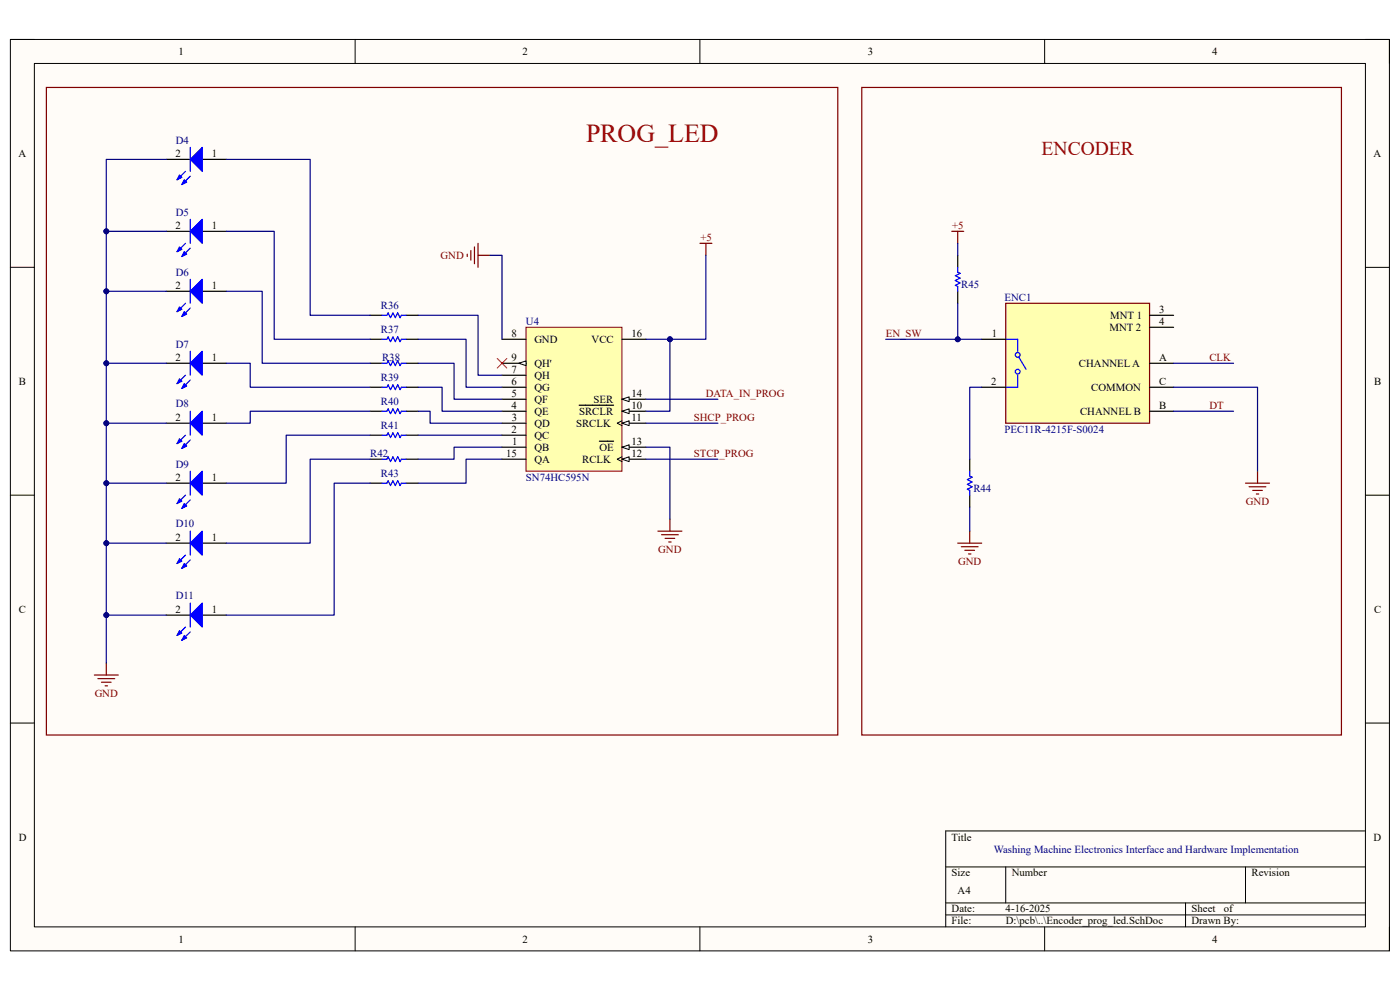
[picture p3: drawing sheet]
<svg xmlns="http://www.w3.org/2000/svg" width="297mm" height="210mm" viewBox="0 0 297 210" stroke-linecap="round" stroke-linejoin="round" font-family="sans-serif">
<path d="M2.2 8.4h292.6v193.3h-292.6z" fill-rule="evenodd" fill="#fffcf8"/>
<path d="M2.2 8.4h292.6v193.3h-292.6z" fill="none" stroke="#000" stroke-width=".21"/>
<path d="M7.3 13.5h282.4v183.1h-282.4z" fill-rule="evenodd" fill="#fffcf8"/>
<g fill="none" stroke="#000" stroke-width=".21">
<path d="M2.2 8.4h5.1M7.3 13.5h282.4v183.1h-282.4zM75.3 8.4v5.1M148.5 8.4v5.1M221.6 8.4v5.1M289.7 8.4h5.1v5.1M2.2 56.7h5.1M289.7 56.7h5.1M2.2 105h5.1M289.7 105.1h5.1M2.2 153.4h5.1M289.7 153.4h5.1"/>
<path d="M289.7 176.3h-89.1v20.3M75.3 196.6v5.1M148.5 196.6v5.1M200.6 183.9h89.1M200.6 191.5h89.1M200.6 194.1h89.1M213.4 183.9v7.6M221.6 196.6v5.1M251.5 191.5v5.1M264.2 183.9v7.6M294.8 196.6v5.1"/>
</g>
<path d="M111.6 69.4h20.3v30.6h-20.3z" fill-rule="evenodd" fill="#ffffb0"/>
<path d="M111.6 69.4h20.3v30.6h-20.3z" fill="none" stroke="#800000" stroke-width=".21"/>
<path d="M106.5 94.9h5.1M131.9 87.2h5.1" fill="none" stroke="#000" stroke-width=".25"/>
<path d="M131.9 87.2l1.6-.5v1z" fill="#f8fcff"/>
<path d="M131.9 87.2l1.6-.5v1z" fill="none" stroke="#000" stroke-width=".21"/>
<path d="M122.9 86h7.3M131.9 89.8h5.1" fill="none" stroke="#000" stroke-width=".25"/>
<path d="M131.9 89.8l1.6-.5v1z" fill="#f8fcff"/>
<path d="M131.9 89.8l1.6-.5v1zM131.9 89.3l-1 .5 1 .5" fill="none" stroke="#000" stroke-width=".21"/>
<path d="M131.9 97.4h5.1" fill="none" stroke="#000" stroke-width=".25"/>
<path d="M131.9 97.4l1.6-.5v1z" fill="#f8fcff"/>
<path d="M131.9 97.4l1.6-.5v1zM131.9 96.9l-1 .5 1 .5" fill="none" stroke="#000" stroke-width=".21"/>
<path d="M131.9 94.9h5.1" fill="none" stroke="#000" stroke-width=".25"/>
<path d="M131.9 94.9l1.6-.5v1z" fill="#f8fcff"/>
<path d="M131.9 94.9l1.6-.5v1z" fill="none" stroke="#000" stroke-width=".21"/>
<path d="M127.2 93.6h3M131.9 84.7h5.1" fill="none" stroke="#000" stroke-width=".25"/>
<path d="M131.9 84.7l1.6-.5v1z" fill="#f8fcff"/>
<path d="M131.9 84.7l1.6-.5v1z" fill="none" stroke="#000" stroke-width=".21"/>
<path d="M106.5 72h5.1M106.5 79.6h5.1M106.5 77.1h5.1M131.9 72h5.1M106.5 97.4h5.1M106.5 92.3h5.1M106.5 89.8h5.1M106.5 87.2h5.1M106.5 84.7h5.1M106.5 82.1h5.1" fill="none" stroke="#000" stroke-width=".25"/>
<path d="M110.1 77.1l1.5-.5v1z" fill="#f8fcff"/>
<path d="M110.1 77.1l1.5-.5v1z" fill="none" stroke="#000" stroke-width=".21"/>
<g fill="none" stroke="#000" stroke-width=".25">
<path d="M35.3 33.8h5.1M42.9 33.8h5.1M78.5 77.1h2.6M78.5 72h2.6M78.5 66.9h2.6M86.2 77.1h2.5M86.2 72h2.5M86.2 66.9h2.5M78.5 97.4h2.6M78.5 92.3h2.6M78.5 82.1h2.6M78.5 87.2h2.6"/>
<path d="M86.2 97.4h2.5M86.2 92.3h2.5M86.2 82.1h2.5M86.2 87.2h2.5M78.5 102.5h2.6M86.2 102.5h2.5"/>
</g>
<path d="M81.1 77.1h1l.2-.5 .5 1 .6-1 .5 1 .5-1 .5 1 .2-.5h1.1M81.1 72h1l.2-.5 .5 1 .6-1 .5 1 .5-1 .5 1 .2-.5h1.1M81.1 66.9h1l.2-.5 .5 1 .6-1 .5 1 .5-1 .5 1 .2-.5h1.1M81.1 82.1h1l.2-.5 .5 1.1 .6-1.1 .5 1.1 .5-1.1 .5 1.1 .2-.6h1.1M81.1 97.4h1l.2-.5 .5 1 .6-1 .5 1 .5-1 .5 1 .2-.5h1.1M81.1 92.3h1l.2-.5 .5 1 .6-1 .5 1 .5-1 .5 1 .2-.5h1.1M81.1 87.2h1l.2-.5 .5 1 .6-1 .5 1 .5-1 .5 1 .2-.5h1.1M81.1 102.5h1l.2-.5 .5 1 .6-1 .5 1 .5-1 .5 1 .2-.5h1.1" fill="none" stroke="#00f" stroke-width=".25"/>
<path d="M99.1 53.9v.5M99.9 53.1v2.1M100.7 52.4v3.5M101.4 51.6v5.1M101.4 54.2h2.6M148.5 51.6h2.5M149.8 51.6v2.6M139.6 112.7h5.1M140.3 113.4h3.6M141.1 114.2h2M141.9 115h.5M142.1 110.1v2.6" fill="none" stroke="#800000" stroke-width=".25"/>
<path d="M105.5 76l2 2.1M107.5 76l-2 2.1" fill="none" stroke="#f00" stroke-width=".21"/>
<path d="M40.4 33.8l2.5-2.5v5.1z" fill="#00f"/>
<path d="M39.3 36.4l-1.7 1.7M40.4 33.8l2.5-2.5v5.1zM40.4 37.4l-1.8 1.8" fill="none" stroke="#00f" stroke-width=".25"/>
<path d="M38.1 37.1l.5 .5-1 .5z" fill="#00f"/>
<path d="M38.1 37.1l.5 .5-1 .5z" fill="none" stroke="#00f" stroke-width=".25"/>
<path d="M39.1 38.1l.5 .5-1 .6z" fill="#00f"/>
<path d="M39.1 38.1l.5 .5-1 .6zM40.4 31.3v5.1" fill="none" stroke="#00f" stroke-width=".25"/>
<path d="M35.3 49.1h5.1M42.9 49.1h5.1" fill="none" stroke="#000" stroke-width=".25"/>
<path d="M40.4 49.1l2.5-2.6v5.1z" fill="#00f"/>
<path d="M39.3 51.6l-1.7 1.8M40.4 49.1l2.5-2.6v5.1zM40.4 52.6l-1.8 1.8" fill="none" stroke="#00f" stroke-width=".25"/>
<path d="M38.1 52.4l.5 .5-1 .5z" fill="#00f"/>
<path d="M38.1 52.4l.5 .5-1 .5z" fill="none" stroke="#00f" stroke-width=".25"/>
<path d="M39.1 53.4l.5 .5-1 .5z" fill="#00f"/>
<path d="M39.1 53.4l.5 .5-1 .5zM40.4 46.5v5.1" fill="none" stroke="#00f" stroke-width=".25"/>
<path d="M35.3 61.8h5.1M42.9 61.8h5.1" fill="none" stroke="#000" stroke-width=".25"/>
<path d="M40.4 61.8l2.5-2.5v5z" fill="#00f"/>
<path d="M39.3 64.3l-1.7 1.8M40.4 61.8l2.5-2.5v5zM40.4 65.4l-1.8 1.7" fill="none" stroke="#00f" stroke-width=".25"/>
<path d="M38.1 65.1l.5 .5-1 .5z" fill="#00f"/>
<path d="M38.1 65.1l.5 .5-1 .5z" fill="none" stroke="#00f" stroke-width=".25"/>
<path d="M39.1 66.1l.5 .5-1 .5z" fill="#00f"/>
<path d="M40.4 59.3v5M39.1 66.1l.5 .5-1 .5z" fill="none" stroke="#00f" stroke-width=".25"/>
<path d="M35.3 77.1h5.1M42.9 77.1h5.1" fill="none" stroke="#000" stroke-width=".25"/>
<path d="M40.4 77.1l2.5-2.6v5.1z" fill="#00f"/>
<path d="M39.3 79.6l-1.7 1.8M40.4 77.1l2.5-2.6v5.1zM40.4 80.6l-1.8 1.8" fill="none" stroke="#00f" stroke-width=".25"/>
<path d="M38.1 80.4l.5 .5-1 .5z" fill="#00f"/>
<path d="M38.1 80.4l.5 .5-1 .5z" fill="none" stroke="#00f" stroke-width=".25"/>
<path d="M39.1 81.4l.5 .5-1 .5z" fill="#00f"/>
<path d="M40.4 74.5v5.1M39.1 81.4l.5 .5-1 .5z" fill="none" stroke="#00f" stroke-width=".25"/>
<path d="M35.3 89.8h5.1M42.9 89.8h5.1" fill="none" stroke="#000" stroke-width=".25"/>
<path d="M40.4 89.8l2.5-2.6v5.1z" fill="#00f"/>
<path d="M39.3 92.3l-1.7 1.8M40.4 89.8l2.5-2.6v5.1zM40.4 93.3l-1.8 1.8" fill="none" stroke="#00f" stroke-width=".25"/>
<path d="M38.1 93.1l.5 .5-1 .5z" fill="#00f"/>
<path d="M38.1 93.1l.5 .5-1 .5z" fill="none" stroke="#00f" stroke-width=".25"/>
<path d="M39.1 94.1l.5 .5-1 .5z" fill="#00f"/>
<path d="M39.1 94.1l.5 .5-1 .5zM40.4 87.2v5.1" fill="none" stroke="#00f" stroke-width=".25"/>
<path d="M35.3 102.5h5.1M42.9 102.5h5.1" fill="none" stroke="#000" stroke-width=".25"/>
<path d="M40.4 102.5l2.5-2.5v5z" fill="#00f"/>
<path d="M39.3 105l-1.7 1.8M40.4 102.5l2.5-2.5v5zM40.4 106.1l-1.8 1.7" fill="none" stroke="#00f" stroke-width=".25"/>
<path d="M38.1 105.8l.5 .5-1 .5z" fill="#00f"/>
<path d="M38.1 105.8l.5 .5-1 .5z" fill="none" stroke="#00f" stroke-width=".25"/>
<path d="M39.1 106.8l.5 .5-1 .5z" fill="#00f"/>
<path d="M40.4 100v5M39.1 106.8l.5 .5-1 .5z" fill="none" stroke="#00f" stroke-width=".25"/>
<path d="M35.3 115.2h5.1M42.9 115.2h5.1" fill="none" stroke="#000" stroke-width=".25"/>
<path d="M42.9 112.7v5.1l-2.5-2.6z" fill="#00f"/>
<path d="M39.3 117.8l-1.7 1.7M40.4 118.8l-1.8 1.8M42.9 112.7v5.1l-2.5-2.6z" fill="none" stroke="#00f" stroke-width=".25"/>
<path d="M38.1 118.5l.5 .5-1 .5z" fill="#00f"/>
<path d="M38.1 118.5l.5 .5-1 .5z" fill="none" stroke="#00f" stroke-width=".25"/>
<path d="M39.1 119.5l.5 .6-1 .5z" fill="#00f"/>
<path d="M39.1 119.5l.5 .6-1 .5zM40.4 112.7v5.1" fill="none" stroke="#00f" stroke-width=".25"/>
<path d="M35.3 130.5h5.1M42.9 130.5h5.1" fill="none" stroke="#000" stroke-width=".25"/>
<path d="M40.4 130.5l2.5-2.6v5.1z" fill="#00f"/>
<path d="M39.3 133l-1.7 1.8M40.4 130.5l2.5-2.6v5.1zM40.4 134l-1.8 1.8" fill="none" stroke="#00f" stroke-width=".25"/>
<path d="M38.1 133.8l.5 .5-1 .5z" fill="#00f"/>
<path d="M38.1 133.8l.5 .5-1 .5z" fill="none" stroke="#00f" stroke-width=".25"/>
<path d="M39.1 134.8l.5 .5-1 .5z" fill="#00f"/>
<path d="M39.1 134.8l.5 .5-1 .5zM40.4 127.9v5.1" fill="none" stroke="#00f" stroke-width=".25"/>
<path d="M9.8 18.6h167.9v137.3h-167.9zM20 143.2h5.1M20.8 144h3.5M21.5 144.7h2.1M22.3 145.5h.5M22.6 140.7v2.5" fill="none" stroke="#800000" stroke-width=".25"/>
<path d="M213.4 64.3h30.5v25.5h-30.5z" fill-rule="evenodd" fill="#ffffb0"/>
<g fill="none" stroke="#800000" stroke-width=".25">
<path d="M201.9 49.1h2.5M203.2 49.1v2.5M213.4 64.3h30.5v25.5h-30.5zM266.8 100v2.5M203.2 115.2h5.1M203.9 116h3.6M204.7 116.7h2M205.5 117.5h.5M205.7 112.7v2.5M264.2 102.5h5.1M265 103.3h3.6M265.8 104h2"/>
<path d="M266.5 104.8h.5"/>
</g>
<g fill="none" stroke="#00f" stroke-width=".25">
<path d="M203.2 56.7v1l.5 .3-1 .5 1 .5-1 .5 1 .5-1 .5 .5 .3v1M213.4 72h2.5v2.5M215.9 79.6v2.5h-2.5M216.2 75.8l1.5 2.5M205.7 100v1l.5 .2-1 .5 1 .5-1 .6 1 .5-1 .5 .5 .2v1.1"/>
<circle cx="215.9" cy="75.3" r=".51"/>
<circle cx="215.9" cy="78.8" r=".51"/>
</g>
<path d="M203.2 54.2v2.5M203.2 61.8v2.5M208.3 72h5.1M243.9 66.9h5.1M243.9 69.4h5.1M243.9 77.1h5.1M205.7 97.4v2.6M208.3 82.1h5.1M243.9 82.1h5.1M243.9 87.2h5.1M205.7 105.1v2.5" fill="none" stroke="#000" stroke-width=".25"/>
<path d="M149.8 54.2v17.8h-12.8M88.7 66.9h12.7v12.7h5.1M88.7 72h10.2v10.1h7.6M88.7 77.1h7.6v7.6h10.2M88.7 82.1h5.1v5.1h12.7M88.7 87.2h2.5v2.6h15.3M88.7 92.3h17.8M106.5 94.9h-10.2v2.5h-7.6M106.5 97.4h-7.6v5.1h-10.2" fill="none" stroke="#000080" stroke-width=".25"/>
<circle cx="142.1" cy="72" r=".51" fill="#000080"/>
<circle cx="142.1" cy="72" r=".51" fill="none" stroke="#000080" stroke-width=".21"/>
<path d="M104 54.2h2.5v17.8M142.1 72v15.2h-5.1M137 94.9h5.1v15.2M137 97.4h15.3M137 89.8h15.3" fill="none" stroke="#000080" stroke-width=".25"/>
<circle cx="142.1" cy="72" r=".51" fill="#000080"/>
<circle cx="142.1" cy="72" r=".51" fill="none" stroke="#000080" stroke-width=".21"/>
<path d="M35.3 33.8h-12.7v106.9M48 33.8h17.8v33.1h12.7M48 49.1h10.2v22.9h20.3M48 61.8h7.6v15.3h22.9M48 77.1h5.1v5h25.4M78.5 87.2h-25.4v2.6h-5.1M78.5 92.3h-17.8v10.2h-12.7M78.5 97.4h-12.7v17.8h-17.8M137 84.7h15.3M78.5 102.5h-7.6v28h-22.9" fill="none" stroke="#000080" stroke-width=".25"/>
<circle cx="22.6" cy="49.1" r=".51" fill="#000080"/>
<circle cx="22.6" cy="49.1" r=".51" fill="none" stroke="#000080" stroke-width=".21"/>
<circle cx="22.6" cy="61.8" r=".51" fill="#000080"/>
<circle cx="22.6" cy="61.8" r=".51" fill="none" stroke="#000080" stroke-width=".21"/>
<circle cx="22.6" cy="77.1" r=".51" fill="#000080"/>
<circle cx="22.6" cy="77.1" r=".51" fill="none" stroke="#000080" stroke-width=".21"/>
<circle cx="22.6" cy="89.8" r=".51" fill="#000080"/>
<circle cx="22.6" cy="89.8" r=".51" fill="none" stroke="#000080" stroke-width=".21"/>
<circle cx="22.6" cy="102.5" r=".51" fill="#000080"/>
<circle cx="22.6" cy="102.5" r=".51" fill="none" stroke="#000080" stroke-width=".21"/>
<circle cx="22.6" cy="115.2" r=".51" fill="#000080"/>
<circle cx="22.6" cy="115.2" r=".51" fill="none" stroke="#000080" stroke-width=".21"/>
<circle cx="22.6" cy="130.5" r=".51" fill="#000080"/>
<circle cx="22.6" cy="130.5" r=".51" fill="none" stroke="#000080" stroke-width=".21"/>
<path d="M22.6 130.5h12.7" fill="none" stroke="#000080" stroke-width=".25"/>
<circle cx="22.6" cy="130.5" r=".51" fill="#000080"/>
<circle cx="22.6" cy="130.5" r=".51" fill="none" stroke="#000080" stroke-width=".21"/>
<path d="M22.6 115.2h12.7" fill="none" stroke="#000080" stroke-width=".25"/>
<circle cx="22.6" cy="115.2" r=".51" fill="#000080"/>
<circle cx="22.6" cy="115.2" r=".51" fill="none" stroke="#000080" stroke-width=".21"/>
<path d="M22.6 102.5h12.7" fill="none" stroke="#000080" stroke-width=".25"/>
<circle cx="22.6" cy="102.5" r=".51" fill="#000080"/>
<circle cx="22.6" cy="102.5" r=".51" fill="none" stroke="#000080" stroke-width=".21"/>
<path d="M22.6 89.8h12.7" fill="none" stroke="#000080" stroke-width=".25"/>
<circle cx="22.6" cy="89.8" r=".51" fill="#000080"/>
<circle cx="22.6" cy="89.8" r=".51" fill="none" stroke="#000080" stroke-width=".21"/>
<path d="M22.6 77.1h12.7" fill="none" stroke="#000080" stroke-width=".25"/>
<circle cx="22.6" cy="77.1" r=".51" fill="#000080"/>
<circle cx="22.6" cy="77.1" r=".51" fill="none" stroke="#000080" stroke-width=".21"/>
<path d="M22.6 61.8h12.7" fill="none" stroke="#000080" stroke-width=".25"/>
<circle cx="22.6" cy="61.8" r=".51" fill="#000080"/>
<circle cx="22.6" cy="61.8" r=".51" fill="none" stroke="#000080" stroke-width=".21"/>
<path d="M22.6 49.1h12.7" fill="none" stroke="#000080" stroke-width=".25"/>
<circle cx="22.6" cy="49.1" r=".51" fill="#000080"/>
<circle cx="22.6" cy="49.1" r=".51" fill="none" stroke="#000080" stroke-width=".21"/>
<path d="M187.9 72h20.4" fill="none" stroke="#000080" stroke-width=".25"/>
<circle cx="203.2" cy="72" r=".51" fill="#000080"/>
<circle cx="203.2" cy="72" r=".51" fill="none" stroke="#000080" stroke-width=".21"/>
<path d="M203.2 64.3v7.7M208.3 82.1h-2.6v15.3M205.7 107.6v5.1" fill="none" stroke="#000080" stroke-width=".25"/>
<circle cx="203.2" cy="72" r=".51" fill="#000080"/>
<circle cx="203.2" cy="72" r=".51" fill="none" stroke="#000080" stroke-width=".21"/>
<path d="M203.2 51.6v2.6M249 77.1h12.7M249 82.1h17.8v17.9M249 87.2h12.7" fill="none" stroke="#000080" stroke-width=".25"/>
<path d="M182.8 18.6h101.8v137.3h-101.8z" fill="none" stroke="#800000" stroke-width=".25"/>
<text font-size="5.5" fill="#980000" x="124.3" y="30.1">PROG_LED</text>
<text font-size="4.1" fill="#980000" x="221" y="32.9">ENCODER</text>
<g font-size="2.3">
<text x="37.9" y="11.7">1</text>
<text x="110.9" y="11.7">2</text>
<text x="184.1" y="11.7">3</text>
<text x="257.1" y="11.7">4</text>
<text x="3.9" y="33.3">A</text>
<text x="37.3" y="33.3">2</text>
<text x="45" y="33.3">1</text>
<text x="291.4" y="33.3">A</text>
<text x="37.3" y="48.6">2</text>
<text x="45" y="48.6">1</text>
<text x="37.3" y="61.3">2</text>
<text x="45" y="61.3">1</text>
<text x="108.5" y="71.5">8</text>
<text x="134" y="71.5">16</text>
<text x="210.4" y="71.5">1</text>
<text x="235.4" y="70.2">MNT 2</text>
<text x="235.5" y="67.6">MNT 1</text>
<text x="245.9" y="66.4">3</text>
<text x="245.9" y="68.9">4</text>
<text x="37.3" y="76.5">2</text>
<text x="45" y="76.5">1</text>
<text x="108.5" y="76.5">9</text>
<text x="113.4" y="72.7">GND</text>
<text x="113.4" y="77.8">QH'</text>
<text x="125.5" y="72.7">VCC</text>
<text x="228.9" y="77.8">CHANNEL A</text>
<text x="245.9" y="76.5">A</text>
<text x="4" y="81.6">B</text>
<text x="108.5" y="81.6">6</text>
<text x="108.5" y="79.1">7</text>
<text x="113.4" y="82.9">QG</text>
<text x="113.4" y="80.3">QH</text>
<text x="210.3" y="81.6">2</text>
<text x="231.5" y="82.9">COMMON</text>
<text x="245.9" y="81.6">C</text>
<text x="291.5" y="81.6">B</text>
<text x="37.3" y="89.3">2</text>
<text x="45" y="89.3">1</text>
<text x="108.5" y="86.7">4</text>
<text x="108.5" y="84.2">5</text>
<text x="108.6" y="89.3">3</text>
<text x="113.4" y="88">QE</text>
<text x="113.4" y="85.4">QF</text>
<text x="122.9" y="88">SRCLR</text>
<text x="125.9" y="85.4">SER</text>
<text x="134" y="86.7">10</text>
<text x="134" y="89.3">11</text>
<text x="134" y="84.2">14</text>
<text x="229.2" y="88">CHANNEL B</text>
<text x="245.9" y="86.7">B</text>
<text x="108.5" y="91.8">2</text>
<text x="108.7" y="94.4">1</text>
<text x="113.4" y="95.6">QB</text>
<text x="113.4" y="93.1">QC</text>
<text x="113.4" y="90.6">QD</text>
<text x="122.2" y="90.6">SRCLK</text>
<text x="127.2" y="95.6">OE</text>
<text x="134" y="94.4">13</text>
<text x="37.3" y="102">2</text>
<text x="45" y="102">1</text>
<text x="107.4" y="96.9">15</text>
<text x="113.4" y="98.2">QA</text>
<text x="123.5" y="98.2">RCLK</text>
<text x="134" y="96.9">12</text>
<text x="37.3" y="114.7">2</text>
<text x="45" y="114.7">1</text>
<text x="4" y="130">C</text>
<text x="37.3" y="130">2</text>
<text x="45" y="130">1</text>
<text x="291.5" y="130">C</text>
<text x="4" y="178.3">D</text>
<text x="201.9" y="178.3">Title</text>
<text x="291.4" y="178.3">D</text>
<text x="201.9" y="185.9">Size</text>
<text x="214.6" y="185.9">Number</text>
<text x="265.5" y="185.9">Revision</text>
<text x="203.2" y="189.7">A4</text>
<text x="201.9" y="193.5">Date:</text>
<text x="201.9" y="196.1">File:</text>
<text x="213.3" y="193.5">4-16-2025</text>
<text x="213.4" y="196.1">D:\pcb\..\Encoder_prog_led.SchDoc</text>
<text x="252.8" y="196.1">Drawn By:</text>
<text x="252.8" y="193.5">Sheet</text>
<text x="259.6" y="193.5">of</text>
<text x="37.9" y="199.9">1</text>
<text x="110.9" y="199.9">2</text>
<text x="184.1" y="199.9">3</text>
<text x="257.1" y="199.9">4</text>
</g>
<g font-size="2.3" fill="#000080">
<text x="37.3" y="30.5">D4</text>
<text x="37.3" y="45.8">D5</text>
<text x="37.3" y="58.5">D6</text>
<text x="80.8" y="65.6">R36</text>
<text x="203.9" y="61">R45</text>
<text x="213.1" y="63.8">ENC1</text>
<text x="80.8" y="70.7">R37</text>
<text x="111.6" y="68.9">U4</text>
<text x="37.3" y="73.7">D7</text>
<text x="81.1" y="76.5">R38</text>
<text x="80.8" y="80.9">R39</text>
<text x="37.3" y="86.4">D8</text>
<text x="80.8" y="85.9">R40</text>
<text x="80.8" y="91.1">R41</text>
<text x="213.1" y="91.8">PEC11R-4215F-S0024</text>
<text x="37.3" y="99.2">D9</text>
<text x="78.5" y="96.9">R42</text>
<text x="80.8" y="101.2">R43</text>
<text x="111.6" y="102">SN74HC595N</text>
<text x="206.5" y="104.3">R44</text>
<text x="37.3" y="111.9">D10</text>
<text x="37.3" y="127.2">D11</text>
<text x="210.8" y="180.8">Washing Machine Electronics Interface and Hardware Implementation</text>
</g>
<g font-size="2.3" fill="#800000">
<text x="148.6" y="51.1">+5</text>
<text x="202" y="48.6">+5</text>
<text x="93.5" y="54.9">GND</text>
<text x="187.9" y="71.5">EN_SW</text>
<text x="256.6" y="76.5">CLK</text>
<text x="147.2" y="89.3">SHCP_PROG</text>
<text x="149.7" y="84.2">DATA_IN_PROG</text>
<text x="256.6" y="86.7">DT</text>
<text x="147.2" y="96.9">STCP_PROG</text>
<text x="264.3" y="107.1">GND</text>
<text x="139.7" y="117.3">GND</text>
<text x="203.3" y="119.8">GND</text>
<text x="20.1" y="147.8">GND</text>
</g>
</svg>
